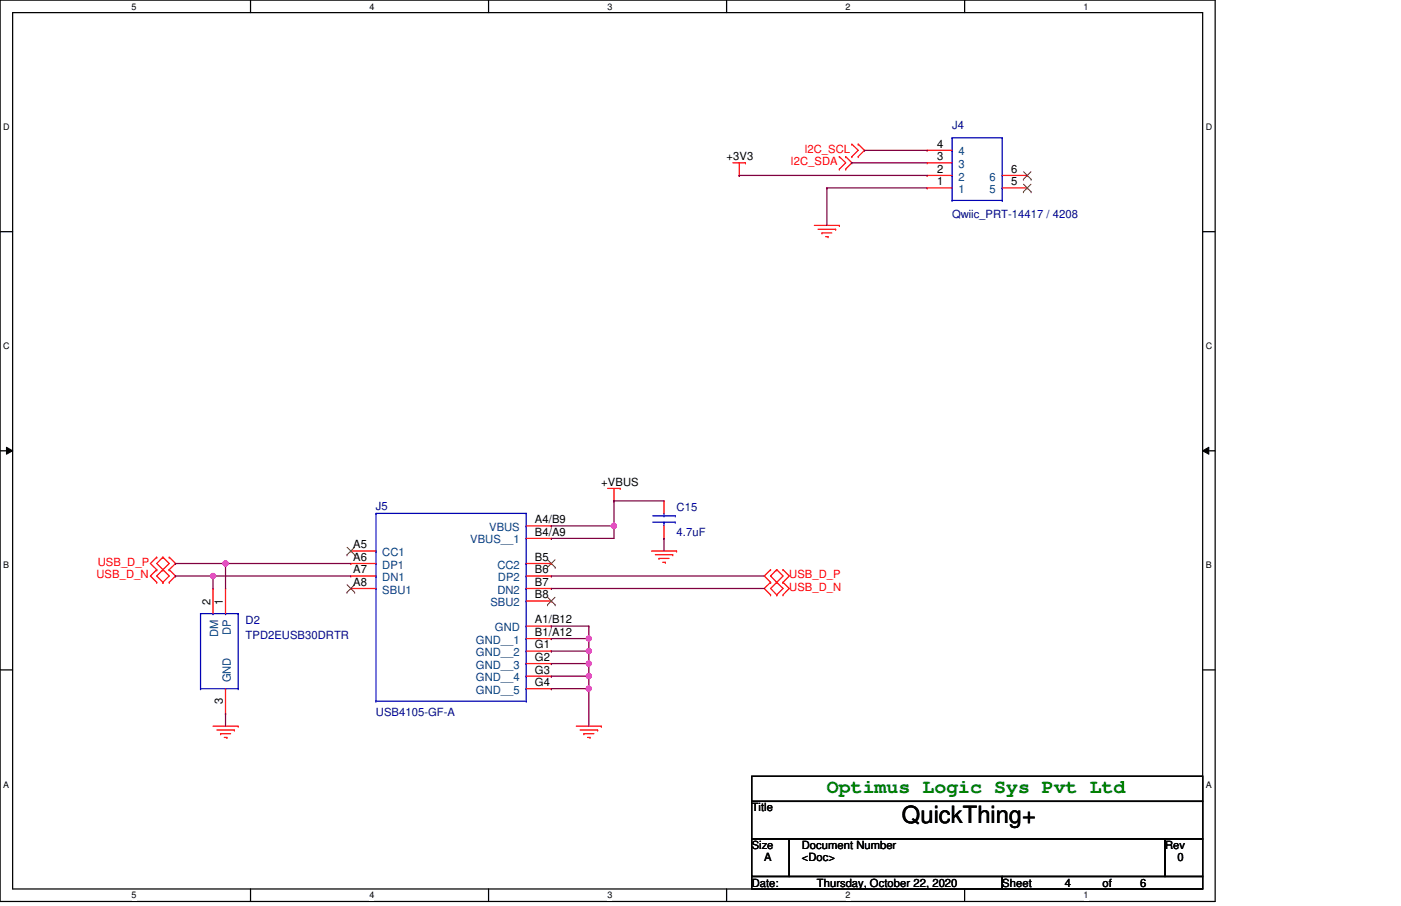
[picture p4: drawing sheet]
<svg xmlns="http://www.w3.org/2000/svg" width="432mm" height="279mm" viewBox="0 0 432 279" stroke-linecap="round" stroke-linejoin="round" font-family="sans-serif">
<path d="M0 0h374.5v278h-374.5zM3.9 3.9h366.8v270.3h-366.8z" fill="none" stroke="#000" stroke-width=".38"/>
<g fill="#fff">
<path d="M40.6 .5h1.5v3.1h-1.5z"/>
<path d="M40.6 274.6h1.5v3.1h-1.5z"/>
</g>
<path d="M77.2 0v3.9M77.2 274.2v3.8" fill="none" stroke="#000" stroke-width=".38"/>
<g fill="#fff">
<path d="M113.9 .5h1.5v3.1h-1.5z"/>
<path d="M113.9 274.6h1.5v3.1h-1.5z"/>
</g>
<path d="M150.6 0v3.9M150.6 274.2v3.8" fill="none" stroke="#000" stroke-width=".38"/>
<g fill="#fff">
<path d="M187.2 .5h1.6v3.1h-1.6z"/>
<path d="M187.2 274.6h1.6v3.1h-1.6z"/>
</g>
<path d="M223.9 0v3.9M223.9 274.2v3.8" fill="none" stroke="#000" stroke-width=".38"/>
<g fill="#fff">
<path d="M260.6 .5h1.5v3.1h-1.5z"/>
<path d="M260.6 274.6h1.5v3.1h-1.5z"/>
</g>
<path d="M297.3 0v3.9M297.3 274.2v3.8" fill="none" stroke="#000" stroke-width=".38"/>
<g fill="#fff">
<path d="M334 .5h1.5v3.1h-1.5z"/>
<path d="M334 274.6h1.5v3.1h-1.5z"/>
<path d="M1 37.7h2v3.1h-2z"/>
<path d="M371.6 37.7h2v3.1h-2z"/>
<path d="M1 105.2h2v3.1h-2z"/>
<path d="M371.6 105.2h2v3.1h-2z"/>
</g>
<path d="M0 71.5h3.9M370.7 71.5h3.8" fill="none" stroke="#000" stroke-width=".38"/>
<g fill="#fff">
<path d="M1 172.8h1.8v3.1h-1.8z"/>
<path d="M371.6 172.8h1.9v3.1h-1.9z"/>
</g>
<path d="M0 139h3.9M370.7 139h3.8" fill="none" stroke="#000" stroke-width=".38"/>
<path d="M2 137.9l1.9 1.1-1.9 1.1zM370.7 139l1.9-1.1v2.2z" fill="#000"/>
<path d="M2 137.9l1.9 1.1-1.9 1.1zM370.7 139l1.9-1.1v2.2z" fill="none" stroke="#000" stroke-width=".31"/>
<g fill="#fff">
<path d="M1 240.4h1.8v3.1h-1.8z"/>
<path d="M371.6 240.4h1.9v3.1h-1.9z"/>
</g>
<path d="M0 206.6h3.9M370.7 206.6h3.8" fill="none" stroke="#000" stroke-width=".38"/>
<path d="M227.8 50.2v3.9" fill="none" stroke="#f00" stroke-width=".38"/>
<circle cx="227.8" cy="54.1" r=".19" fill="#f00"/>
<path d="M225.9 50.2h3.8" fill="none" stroke="#f00" stroke-width=".38"/>
<circle cx="229.7" cy="50.2" r=".19" fill="#f00"/>
<path d="M251 69.5h7.7" fill="none" stroke="#f00" stroke-width=".38"/>
<circle cx="258.7" cy="69.5" r=".19" fill="#f00"/>
<path d="M252.1 70.7h5.5" fill="none" stroke="#f00" stroke-width=".38"/>
<circle cx="257.6" cy="70.7" r=".19" fill="#f00"/>
<path d="M253.3 71.8h3.1" fill="none" stroke="#f00" stroke-width=".38"/>
<circle cx="253.3" cy="71.8" r=".19" fill="#f00"/>
<path d="M254.5 73h.7" fill="none" stroke="#f00" stroke-width=".38"/>
<circle cx="255.2" cy="73" r=".19" fill="#f00"/>
<path d="M177.6 223.9h7.7" fill="none" stroke="#f00" stroke-width=".38"/>
<circle cx="185.3" cy="223.9" r=".19" fill="#f00"/>
<path d="M178.8 225.1h5.4" fill="none" stroke="#f00" stroke-width=".38"/>
<circle cx="184.2" cy="225.1" r=".19" fill="#f00"/>
<path d="M180 226.3h3" fill="none" stroke="#f00" stroke-width=".38"/>
<circle cx="180" cy="226.3" r=".19" fill="#f00"/>
<path d="M181.1 227.4h.8" fill="none" stroke="#f00" stroke-width=".38"/>
<circle cx="181.9" cy="227.4" r=".19" fill="#f00"/>
<path d="M189.2 150.6v3.9" fill="none" stroke="#f00" stroke-width=".38"/>
<circle cx="189.2" cy="154.5" r=".19" fill="#f00"/>
<path d="M187.3 150.6h3.8" fill="none" stroke="#f00" stroke-width=".38"/>
<circle cx="191.1" cy="150.6" r=".19" fill="#f00"/>
<path d="M200.8 169.9h7.7" fill="none" stroke="#f00" stroke-width=".38"/>
<circle cx="208.5" cy="169.9" r=".19" fill="#f00"/>
<path d="M202 171.1h5.3" fill="none" stroke="#f00" stroke-width=".38"/>
<circle cx="207.3" cy="171.1" r=".19" fill="#f00"/>
<path d="M203.1 172.2h3.1" fill="none" stroke="#f00" stroke-width=".38"/>
<circle cx="203.1" cy="172.2" r=".19" fill="#f00"/>
<path d="M204.3 173.4h.8" fill="none" stroke="#f00" stroke-width=".38"/>
<circle cx="205.1" cy="173.4" r=".19" fill="#f00"/>
<path d="M65.7 223.9h7.7" fill="none" stroke="#f00" stroke-width=".38"/>
<circle cx="73.4" cy="223.9" r=".19" fill="#f00"/>
<path d="M66.8 225.1h5.4" fill="none" stroke="#f00" stroke-width=".38"/>
<circle cx="72.2" cy="225.1" r=".19" fill="#f00"/>
<path d="M68 226.3h3.1" fill="none" stroke="#f00" stroke-width=".38"/>
<circle cx="68" cy="226.3" r=".19" fill="#f00"/>
<path d="M69.1 227.4h.8" fill="none" stroke="#f00" stroke-width=".38"/>
<circle cx="69.9" cy="227.4" r=".19" fill="#f00"/>
<path d="M264.5 44.4l1.9 2" fill="none" stroke="#f00" stroke-width=".38"/>
<circle cx="264.5" cy="44.4" r=".19" fill="#f00"/>
<path d="M266.4 46.4l-1.9 1.9" fill="none" stroke="#f00" stroke-width=".38"/>
<circle cx="264.5" cy="48.3" r=".19" fill="#f00"/>
<path d="M264.5 46.4l-1.9 1.9" fill="none" stroke="#f00" stroke-width=".38"/>
<circle cx="262.6" cy="48.3" r=".19" fill="#f00"/>
<path d="M262.6 44.4l1.9 2" fill="none" stroke="#f00" stroke-width=".38"/>
<circle cx="262.6" cy="44.4" r=".19" fill="#f00"/>
<path d="M260.6 48.3l2 1.9" fill="none" stroke="#f00" stroke-width=".38"/>
<circle cx="260.6" cy="48.3" r=".19" fill="#f00"/>
<path d="M262.6 50.2l-2 2" fill="none" stroke="#f00" stroke-width=".38"/>
<circle cx="260.6" cy="52.2" r=".19" fill="#f00"/>
<path d="M260.6 50.2l-1.9 2" fill="none" stroke="#f00" stroke-width=".38"/>
<circle cx="258.7" cy="52.2" r=".19" fill="#f00"/>
<path d="M258.7 48.3l1.9 1.9" fill="none" stroke="#f00" stroke-width=".38"/>
<circle cx="258.7" cy="48.3" r=".19" fill="#f00"/>
<path d="M235.5 181.5l2 1.9" fill="none" stroke="#f00" stroke-width=".38"/>
<circle cx="237.5" cy="183.4" r=".19" fill="#f00"/>
<path d="M237.5 179.6l-2 1.9" fill="none" stroke="#f00" stroke-width=".38"/>
<circle cx="237.5" cy="179.6" r=".19" fill="#f00"/>
<path d="M239.4 179.6l-1.9 1.9" fill="none" stroke="#f00" stroke-width=".38"/>
<circle cx="239.4" cy="179.6" r=".19" fill="#f00"/>
<path d="M237.5 181.5l1.9 1.9" fill="none" stroke="#f00" stroke-width=".38"/>
<circle cx="239.4" cy="183.4" r=".19" fill="#f00"/>
<path d="M243.2 181.5l-1.9 1.9" fill="none" stroke="#f00" stroke-width=".38"/>
<circle cx="241.3" cy="183.4" r=".19" fill="#f00"/>
<path d="M241.3 179.6l1.9 1.9" fill="none" stroke="#f00" stroke-width=".38"/>
<circle cx="241.3" cy="179.6" r=".19" fill="#f00"/>
<path d="M239.4 179.6l1.9 1.9" fill="none" stroke="#f00" stroke-width=".38"/>
<circle cx="239.4" cy="179.6" r=".19" fill="#f00"/>
<path d="M241.3 181.5l-1.9 1.9" fill="none" stroke="#f00" stroke-width=".38"/>
<circle cx="239.4" cy="183.4" r=".19" fill="#f00"/>
<path d="M235.5 177.6l2 2" fill="none" stroke="#f00" stroke-width=".38"/>
<circle cx="237.5" cy="179.6" r=".19" fill="#f00"/>
<path d="M237.5 175.7l-2 1.9" fill="none" stroke="#f00" stroke-width=".38"/>
<circle cx="237.5" cy="175.7" r=".19" fill="#f00"/>
<path d="M239.4 175.7l-1.9 1.9" fill="none" stroke="#f00" stroke-width=".38"/>
<circle cx="239.4" cy="175.7" r=".19" fill="#f00"/>
<path d="M237.5 177.6l1.9 2" fill="none" stroke="#f00" stroke-width=".38"/>
<circle cx="239.4" cy="179.6" r=".19" fill="#f00"/>
<path d="M243.2 177.6l-1.9 2" fill="none" stroke="#f00" stroke-width=".38"/>
<circle cx="241.3" cy="179.6" r=".19" fill="#f00"/>
<path d="M241.3 175.7l1.9 1.9" fill="none" stroke="#f00" stroke-width=".38"/>
<circle cx="241.3" cy="175.7" r=".19" fill="#f00"/>
<path d="M239.4 175.7l1.9 1.9" fill="none" stroke="#f00" stroke-width=".38"/>
<circle cx="239.4" cy="175.7" r=".19" fill="#f00"/>
<path d="M241.3 177.6l-1.9 2" fill="none" stroke="#f00" stroke-width=".38"/>
<circle cx="239.4" cy="179.6" r=".19" fill="#f00"/>
<path d="M52.2 175.7l1.9 1.9" fill="none" stroke="#f00" stroke-width=".38"/>
<circle cx="52.2" cy="175.7" r=".19" fill="#f00"/>
<path d="M54.1 177.6l-1.9 2" fill="none" stroke="#f00" stroke-width=".38"/>
<circle cx="52.2" cy="179.6" r=".19" fill="#f00"/>
<path d="M52.2 177.6l-2 2" fill="none" stroke="#f00" stroke-width=".38"/>
<circle cx="50.2" cy="179.6" r=".19" fill="#f00"/>
<path d="M50.2 175.7l2 1.9" fill="none" stroke="#f00" stroke-width=".38"/>
<circle cx="50.2" cy="175.7" r=".19" fill="#f00"/>
<path d="M48.3 175.7l-1.9 1.9" fill="none" stroke="#f00" stroke-width=".38"/>
<circle cx="48.3" cy="175.7" r=".19" fill="#f00"/>
<path d="M46.4 177.6l1.9 2" fill="none" stroke="#f00" stroke-width=".38"/>
<circle cx="48.3" cy="179.6" r=".19" fill="#f00"/>
<path d="M48.3 177.6l1.9 2" fill="none" stroke="#f00" stroke-width=".38"/>
<circle cx="50.2" cy="179.6" r=".19" fill="#f00"/>
<path d="M50.2 175.7l-1.9 1.9" fill="none" stroke="#f00" stroke-width=".38"/>
<circle cx="50.2" cy="175.7" r=".19" fill="#f00"/>
<path d="M52.2 171.8l1.9 2" fill="none" stroke="#f00" stroke-width=".38"/>
<circle cx="52.2" cy="171.8" r=".19" fill="#f00"/>
<path d="M54.1 173.8l-1.9 1.9" fill="none" stroke="#f00" stroke-width=".38"/>
<circle cx="52.2" cy="175.7" r=".19" fill="#f00"/>
<path d="M52.2 173.8l-2 1.9" fill="none" stroke="#f00" stroke-width=".38"/>
<circle cx="50.2" cy="175.7" r=".19" fill="#f00"/>
<path d="M50.2 171.8l2 2" fill="none" stroke="#f00" stroke-width=".38"/>
<circle cx="50.2" cy="171.8" r=".19" fill="#f00"/>
<path d="M48.3 171.8l-1.9 2" fill="none" stroke="#f00" stroke-width=".38"/>
<circle cx="48.3" cy="171.8" r=".19" fill="#f00"/>
<path d="M46.4 173.8l1.9 1.9" fill="none" stroke="#f00" stroke-width=".38"/>
<circle cx="48.3" cy="175.7" r=".19" fill="#f00"/>
<path d="M48.3 173.8l1.9 1.9" fill="none" stroke="#f00" stroke-width=".38"/>
<circle cx="50.2" cy="175.7" r=".19" fill="#f00"/>
<path d="M50.2 171.8l-1.9 2" fill="none" stroke="#f00" stroke-width=".38"/>
<circle cx="50.2" cy="171.8" r=".19" fill="#f00"/>
<path d="M231.7 239.4h139v7.7h-139zM231.7 247.1h139v11.6h-139zM231.7 258.7h11.5v11.6h-11.5zM243.2 258.7h115.9v11.6h-115.9zM359.1 258.7h11.6v11.6h-11.6zM231.7 270.3h77.2v3.9h-77.2zM308.9 270.3h61.8v3.9h-61.8z" fill="none" stroke="#000" stroke-width=".38"/>
<path d="M204.6 158.3v.8" fill="none" stroke="#00f" stroke-width=".38"/>
<circle cx="204.6" cy="159.1" r=".19" fill="#00f"/>
<path d="M201.2 161h6.9" fill="none" stroke="#00f" stroke-width=".38"/>
<circle cx="208.1" cy="161" r=".19" fill="#00f"/>
<path d="M201.2 159.1h6.9" fill="none" stroke="#00f" stroke-width=".38"/>
<circle cx="208.1" cy="159.1" r=".19" fill="#00f"/>
<path d="M204.6 161v1.2" fill="none" stroke="#00f" stroke-width=".38"/>
<circle cx="204.6" cy="161" r=".19" fill="#00f"/>
<path d="M204.6 154.5v3.8" fill="none" stroke="#f00" stroke-width=".38"/>
<circle cx="204.6" cy="154.5" r=".19" fill="#f00"/>
<path d="M204.6 162.2v3.8" fill="none" stroke="#f00" stroke-width=".38"/>
<circle cx="204.6" cy="166" r=".19" fill="#f00"/>
<path d="M115.9 158.3h46.3" fill="none" stroke="#00f" stroke-width=".38"/>
<circle cx="162.2" cy="158.3" r=".19" fill="#00f"/>
<path d="M162.2 158.3v57.9" fill="none" stroke="#00f" stroke-width=".38"/>
<circle cx="162.2" cy="216.2" r=".19" fill="#00f"/>
<path d="M115.9 216.2h46.3" fill="none" stroke="#00f" stroke-width=".38"/>
<circle cx="115.9" cy="216.2" r=".19" fill="#00f"/>
<path d="M115.9 158.3v57.9" fill="none" stroke="#00f" stroke-width=".38"/>
<g fill="#00f">
<circle cx="115.9" cy="158.3" r=".19"/>
<circle cx="115.9" cy="169.9" r=".19"/>
<circle cx="115.9" cy="173.8" r=".19"/>
<circle cx="115.9" cy="177.6" r=".19"/>
<circle cx="115.9" cy="181.5" r=".19"/>
<circle cx="162.2" cy="162.2" r=".19"/>
<circle cx="162.2" cy="173.8" r=".19"/>
<circle cx="162.2" cy="177.6" r=".19"/>
<circle cx="162.2" cy="181.5" r=".19"/>
<circle cx="162.2" cy="185.3" r=".19"/>
<circle cx="162.2" cy="193.1" r=".19"/>
<circle cx="162.2" cy="166" r=".19"/>
<circle cx="162.2" cy="196.9" r=".19"/>
<circle cx="162.2" cy="200.8" r=".19"/>
<circle cx="162.2" cy="204.6" r=".19"/>
<circle cx="162.2" cy="208.5" r=".19"/>
<circle cx="162.2" cy="212.4" r=".19"/>
</g>
<path d="M108.1 169.9h7.8" fill="none" stroke="#f00" stroke-width=".38"/>
<circle cx="108.1" cy="169.9" r=".19" fill="#f00"/>
<path d="M106.9 171.1h.1M107 168.8l2.3 2.3M109.3 168.8l-2.4 2.3M109.3 171.1h.1" fill="none" stroke="#804000" stroke-width=".31"/>
<path d="M108.1 173.8h7.8" fill="none" stroke="#f00" stroke-width=".38"/>
<circle cx="108.1" cy="173.8" r=".19" fill="#f00"/>
<path d="M108.1 177.6h7.8" fill="none" stroke="#f00" stroke-width=".38"/>
<circle cx="108.1" cy="177.6" r=".19" fill="#f00"/>
<path d="M108.1 181.5h7.8" fill="none" stroke="#f00" stroke-width=".38"/>
<circle cx="108.1" cy="181.5" r=".19" fill="#f00"/>
<path d="M106.9 182.7h.1M107 180.3l2.3 2.4M109.3 180.3l-2.4 2.4M109.3 182.7h.1" fill="none" stroke="#804000" stroke-width=".31"/>
<path d="M162.2 162.2h7.7" fill="none" stroke="#f00" stroke-width=".38"/>
<circle cx="169.9" cy="162.2" r=".19" fill="#f00"/>
<path d="M162.2 173.8h7.7" fill="none" stroke="#f00" stroke-width=".38"/>
<circle cx="169.9" cy="173.8" r=".19" fill="#f00"/>
<path d="M168.7 175h.1M168.8 172.6l2.3 2.4M171.1 172.6l-2.4 2.4M171.1 175h.1" fill="none" stroke="#804000" stroke-width=".31"/>
<path d="M162.2 177.6h7.7" fill="none" stroke="#f00" stroke-width=".38"/>
<circle cx="169.9" cy="177.6" r=".19" fill="#f00"/>
<path d="M162.2 181.5h7.7" fill="none" stroke="#f00" stroke-width=".38"/>
<circle cx="169.9" cy="181.5" r=".19" fill="#f00"/>
<path d="M162.2 185.3h7.7" fill="none" stroke="#f00" stroke-width=".38"/>
<circle cx="169.9" cy="185.3" r=".19" fill="#f00"/>
<path d="M168.7 186.5h.1M168.8 184.2l2.3 2.3M171.1 184.2l-2.4 2.3M171.1 186.5h.1" fill="none" stroke="#804000" stroke-width=".31"/>
<path d="M162.2 193.1h7.7" fill="none" stroke="#f00" stroke-width=".38"/>
<circle cx="169.9" cy="193.1" r=".19" fill="#f00"/>
<path d="M162.2 166h7.7" fill="none" stroke="#f00" stroke-width=".38"/>
<circle cx="169.9" cy="166" r=".19" fill="#f00"/>
<path d="M162.2 196.9h7.7" fill="none" stroke="#f00" stroke-width=".38"/>
<circle cx="169.9" cy="196.9" r=".19" fill="#f00"/>
<path d="M162.2 200.8h7.7" fill="none" stroke="#f00" stroke-width=".38"/>
<circle cx="169.9" cy="200.8" r=".19" fill="#f00"/>
<path d="M162.2 204.6h7.7" fill="none" stroke="#f00" stroke-width=".38"/>
<circle cx="169.9" cy="204.6" r=".19" fill="#f00"/>
<path d="M162.2 208.5h7.7" fill="none" stroke="#f00" stroke-width=".38"/>
<circle cx="169.9" cy="208.5" r=".19" fill="#f00"/>
<path d="M162.2 212.4h7.7" fill="none" stroke="#f00" stroke-width=".38"/>
<circle cx="169.9" cy="212.4" r=".19" fill="#f00"/>
<path d="M73.4 189.2v23.2" fill="none" stroke="#00f" stroke-width=".38"/>
<circle cx="73.4" cy="212.4" r=".19" fill="#00f"/>
<path d="M61.8 212.4h11.6" fill="none" stroke="#00f" stroke-width=".38"/>
<circle cx="61.8" cy="212.4" r=".19" fill="#00f"/>
<path d="M61.8 189.2v23.2" fill="none" stroke="#00f" stroke-width=".38"/>
<circle cx="61.8" cy="189.2" r=".19" fill="#00f"/>
<path d="M61.8 189.2h11.6" fill="none" stroke="#00f" stroke-width=".38"/>
<g fill="#00f">
<circle cx="73.4" cy="189.2" r=".19"/>
<circle cx="69.5" cy="189.2" r=".19"/>
<circle cx="65.7" cy="189.2" r=".19"/>
<circle cx="69.5" cy="212.4" r=".19"/>
</g>
<path d="M69.5 181.5v7.7" fill="none" stroke="#f00" stroke-width=".38"/>
<circle cx="69.5" cy="181.5" r=".19" fill="#f00"/>
<path d="M65.7 181.5v7.7" fill="none" stroke="#f00" stroke-width=".38"/>
<circle cx="65.7" cy="181.5" r=".19" fill="#f00"/>
<path d="M69.5 212.4v7.7" fill="none" stroke="#f00" stroke-width=".38"/>
<circle cx="69.5" cy="220.1" r=".19" fill="#f00"/>
<path d="M293.5 61.8h15.4" fill="none" stroke="#00f" stroke-width=".38"/>
<circle cx="293.5" cy="61.8" r=".19" fill="#00f"/>
<path d="M293.5 42.5v19.3" fill="none" stroke="#00f" stroke-width=".38"/>
<circle cx="293.5" cy="42.5" r=".19" fill="#00f"/>
<path d="M293.5 42.5h15.4" fill="none" stroke="#00f" stroke-width=".38"/>
<circle cx="308.9" cy="42.5" r=".19" fill="#00f"/>
<path d="M308.9 42.5v19.3" fill="none" stroke="#00f" stroke-width=".38"/>
<g fill="#00f">
<circle cx="308.9" cy="61.8" r=".19"/>
<circle cx="293.5" cy="58" r=".19"/>
<circle cx="293.5" cy="54.1" r=".19"/>
<circle cx="293.5" cy="50.2" r=".19"/>
<circle cx="293.5" cy="46.4" r=".19"/>
<circle cx="308.9" cy="58" r=".19"/>
<circle cx="308.9" cy="54.1" r=".19"/>
</g>
<path d="M285.7 58h7.8" fill="none" stroke="#f00" stroke-width=".38"/>
<circle cx="285.7" cy="58" r=".19" fill="#f00"/>
<path d="M285.7 54.1h7.8" fill="none" stroke="#f00" stroke-width=".38"/>
<circle cx="285.7" cy="54.1" r=".19" fill="#f00"/>
<path d="M285.7 50.2h7.8" fill="none" stroke="#f00" stroke-width=".38"/>
<circle cx="285.7" cy="50.2" r=".19" fill="#f00"/>
<path d="M285.7 46.4h7.8" fill="none" stroke="#f00" stroke-width=".38"/>
<circle cx="285.7" cy="46.4" r=".19" fill="#f00"/>
<path d="M308.9 58h7.7" fill="none" stroke="#f00" stroke-width=".38"/>
<circle cx="316.6" cy="58" r=".19" fill="#f00"/>
<path d="M315.4 59.1h.1M315.5 56.8l2.3 2.3M317.8 56.8l-2.4 2.3M317.8 59.1h.1" fill="none" stroke="#804000" stroke-width=".31"/>
<path d="M308.9 54.1h7.7" fill="none" stroke="#f00" stroke-width=".38"/>
<circle cx="316.6" cy="54.1" r=".19" fill="#f00"/>
<path d="M315.4 55.3h.1M315.5 53l2.3 2.3M317.8 53l-2.4 2.3M317.8 55.3h.1" fill="none" stroke="#804000" stroke-width=".31"/>
<path d="M266.4 46.4h19.3" fill="none" stroke="#800040" stroke-width=".38"/>
<circle cx="266.4" cy="46.4" r=".19" fill="#800040"/>
<path d="M262.6 50.2h23.1" fill="none" stroke="#800040" stroke-width=".38"/>
<circle cx="262.6" cy="50.2" r=".19" fill="#800040"/>
<path d="M227.8 54.1h57.9" fill="none" stroke="#800040" stroke-width=".38"/>
<circle cx="227.8" cy="54.1" r=".19" fill="#800040"/>
<path d="M254.8 58h30.9" fill="none" stroke="#800040" stroke-width=".38"/>
<circle cx="254.8" cy="58" r=".19" fill="#800040"/>
<path d="M254.8 58v11.5" fill="none" stroke="#800040" stroke-width=".38"/>
<circle cx="254.8" cy="58" r=".19" fill="#800040"/>
<path d="M169.9 162.2h19.3" fill="none" stroke="#800040" stroke-width=".38"/>
<circle cx="169.9" cy="162.2" r=".19" fill="#800040"/>
<path d="M189.2 154.5v7.7" fill="none" stroke="#800040" stroke-width=".38"/>
<circle cx="189.2" cy="154.5" r=".19" fill="#800040"/>
<circle cx="189.2" cy="162.2" r=".75" fill="#f0f"/>
<circle cx="189.2" cy="162.2" r=".75" fill="none" stroke="#f0f" stroke-width=".38"/>
<path d="M169.9 166h19.3" fill="none" stroke="#800040" stroke-width=".38"/>
<circle cx="169.9" cy="166" r=".19" fill="#800040"/>
<path d="M189.2 162.2v3.8" fill="none" stroke="#800040" stroke-width=".38"/>
<circle cx="189.2" cy="162.2" r=".19" fill="#800040"/>
<path d="M169.9 177.6h65.6" fill="none" stroke="#800040" stroke-width=".38"/>
<circle cx="169.9" cy="177.6" r=".19" fill="#800040"/>
<path d="M169.9 181.5h65.6" fill="none" stroke="#800040" stroke-width=".38"/>
<circle cx="169.9" cy="181.5" r=".19" fill="#800040"/>
<path d="M54.1 173.8h15.4" fill="none" stroke="#800040" stroke-width=".38"/>
<circle cx="54.1" cy="173.8" r=".19" fill="#800040"/>
<path d="M54.1 177.6h11.6" fill="none" stroke="#800040" stroke-width=".38"/>
<circle cx="54.1" cy="177.6" r=".19" fill="#800040"/>
<path d="M204.6 166v3.9" fill="none" stroke="#800040" stroke-width=".38"/>
<circle cx="204.6" cy="166" r=".19" fill="#800040"/>
<path d="M189.2 154.5h15.4" fill="none" stroke="#800040" stroke-width=".38"/>
<circle cx="189.2" cy="154.5" r=".19" fill="#800040"/>
<path d="M65.7 177.6v3.9" fill="none" stroke="#800040" stroke-width=".38"/>
<circle cx="65.7" cy="177.6" r=".19" fill="#800040"/>
<path d="M65.7 177.6h42.4" fill="none" stroke="#800040" stroke-width=".38"/>
<circle cx="65.7" cy="177.6" r=".19" fill="#800040"/>
<circle cx="65.6" cy="177.6" r=".75" fill="#f0f"/>
<circle cx="65.6" cy="177.6" r=".75" fill="none" stroke="#f0f" stroke-width=".38"/>
<path d="M69.5 173.8v7.7" fill="none" stroke="#800040" stroke-width=".38"/>
<circle cx="69.5" cy="173.8" r=".19" fill="#800040"/>
<path d="M69.5 173.8h38.6" fill="none" stroke="#800040" stroke-width=".38"/>
<circle cx="69.5" cy="173.8" r=".19" fill="#800040"/>
<circle cx="69.5" cy="173.8" r=".75" fill="#f0f"/>
<circle cx="69.5" cy="173.8" r=".75" fill="none" stroke="#f0f" stroke-width=".38"/>
<path d="M69.5 220.1v3.8" fill="none" stroke="#800040" stroke-width=".38"/>
<circle cx="69.5" cy="220.1" r=".19" fill="#800040"/>
<path d="M169.9 193.1h11.6" fill="none" stroke="#800040" stroke-width=".38"/>
<circle cx="169.9" cy="193.1" r=".19" fill="#800040"/>
<path d="M181.5 193.1v3.8" fill="none" stroke="#800040" stroke-width=".38"/>
<circle cx="181.5" cy="193.1" r=".19" fill="#800040"/>
<path d="M169.9 196.9h11.6" fill="none" stroke="#800040" stroke-width=".38"/>
<circle cx="169.9" cy="196.9" r=".19" fill="#800040"/>
<path d="M181.5 196.9v3.9" fill="none" stroke="#800040" stroke-width=".38"/>
<circle cx="181.5" cy="196.9" r=".19" fill="#800040"/>
<circle cx="181.5" cy="200.8" r=".75" fill="#f0f"/>
<circle cx="181.5" cy="200.8" r=".75" fill="none" stroke="#f0f" stroke-width=".38"/>
<circle cx="181.5" cy="196.9" r=".75" fill="#f0f"/>
<circle cx="181.5" cy="196.9" r=".75" fill="none" stroke="#f0f" stroke-width=".38"/>
<path d="M169.9 200.8h11.6" fill="none" stroke="#800040" stroke-width=".38"/>
<circle cx="169.9" cy="200.8" r=".19" fill="#800040"/>
<path d="M181.5 200.8v3.8" fill="none" stroke="#800040" stroke-width=".38"/>
<circle cx="181.5" cy="200.8" r=".19" fill="#800040"/>
<path d="M169.9 204.6h11.6" fill="none" stroke="#800040" stroke-width=".38"/>
<circle cx="169.9" cy="204.6" r=".19" fill="#800040"/>
<circle cx="181.5" cy="204.6" r=".75" fill="#f0f"/>
<circle cx="181.5" cy="204.6" r=".75" fill="none" stroke="#f0f" stroke-width=".38"/>
<path d="M181.5 204.6v3.9" fill="none" stroke="#800040" stroke-width=".38"/>
<circle cx="181.5" cy="204.6" r=".19" fill="#800040"/>
<path d="M169.9 208.5h11.6" fill="none" stroke="#800040" stroke-width=".38"/>
<circle cx="169.9" cy="208.5" r=".19" fill="#800040"/>
<path d="M181.5 208.5v3.9" fill="none" stroke="#800040" stroke-width=".38"/>
<circle cx="181.5" cy="208.5" r=".19" fill="#800040"/>
<circle cx="181.5" cy="212.4" r=".75" fill="#f0f"/>
<circle cx="181.5" cy="212.4" r=".75" fill="none" stroke="#f0f" stroke-width=".38"/>
<circle cx="181.5" cy="208.5" r=".75" fill="#f0f"/>
<circle cx="181.5" cy="208.5" r=".75" fill="none" stroke="#f0f" stroke-width=".38"/>
<path d="M169.9 212.4h11.6" fill="none" stroke="#800040" stroke-width=".38"/>
<circle cx="169.9" cy="212.4" r=".19" fill="#800040"/>
<path d="M181.5 212.4v11.5" fill="none" stroke="#800040" stroke-width=".38"/>
<circle cx="181.5" cy="212.4" r=".19" fill="#800040"/>
<circle cx="189.2" cy="162.2" r=".75" fill="#f0f"/>
<circle cx="189.2" cy="162.2" r=".75" fill="none" stroke="#f0f" stroke-width=".38"/>
<circle cx="65.6" cy="177.6" r=".75" fill="#f0f"/>
<circle cx="65.6" cy="177.6" r=".75" fill="none" stroke="#f0f" stroke-width=".38"/>
<circle cx="69.5" cy="173.8" r=".75" fill="#f0f"/>
<circle cx="69.5" cy="173.8" r=".75" fill="none" stroke="#f0f" stroke-width=".38"/>
<circle cx="181.5" cy="200.8" r=".75" fill="#f0f"/>
<circle cx="181.5" cy="200.8" r=".75" fill="none" stroke="#f0f" stroke-width=".38"/>
<circle cx="181.5" cy="196.9" r=".75" fill="#f0f"/>
<circle cx="181.5" cy="196.9" r=".75" fill="none" stroke="#f0f" stroke-width=".38"/>
<circle cx="181.5" cy="204.6" r=".75" fill="#f0f"/>
<circle cx="181.5" cy="204.6" r=".75" fill="none" stroke="#f0f" stroke-width=".38"/>
<circle cx="181.5" cy="212.4" r=".75" fill="#f0f"/>
<circle cx="181.5" cy="212.4" r=".75" fill="none" stroke="#f0f" stroke-width=".38"/>
<circle cx="181.5" cy="208.5" r=".75" fill="#f0f"/>
<circle cx="181.5" cy="208.5" r=".75" fill="none" stroke="#f0f" stroke-width=".38"/>
<text font-size="7.3" x="278" y="253.7">QuickThing+</text>
<text font-size="6.1" fill="#008000" x="254.8" y="244.6">Optimus Logic Sys Pvt Ltd</text>
<g font-size="3.5" fill="#000080">
<text x="293.5" y="39.8">J4</text>
<text x="293.5" y="67.2">Qwiic_PRT-14417 / 4208</text>
<text x="115.9" y="157.2">J5</text>
<text x="208.5" y="157.6">C15</text>
<text x="208.5" y="165.3">4.7uF</text>
<text x="75.7" y="192.3">D2</text>
<text x="75.7" y="196.9">TPD2EUSB30DRTR</text>
<text x="115.9" y="220.9">USB4105-GF-A</text>
</g>
<g font-size="3.5" fill="#f00">
<text x="247.9" y="47.1">I2C_SCL</text>
<text x="243.7" y="51">I2C_SDA</text>
<text x="29.8" y="178.4">USB_D_N</text>
<text x="30.1" y="174.5">USB_D_P</text>
<text x="243.2" y="178.4">USB_D_P</text>
<text x="243.2" y="182.2">USB_D_N</text>
</g>
<g font-size="3.5">
<text x="288.8" y="45.6">4</text>
<text x="223.9" y="49.4">+3V3</text>
<text x="288.8" y="53.3">2</text>
<text x="288.8" y="49.4">3</text>
<text x="311.6" y="53.3">6</text>
<text x="288.8" y="57.1">1</text>
<text x="311.6" y="57.1">5</text>
<text x="185.3" y="149.8">+VBUS</text>
<text x="164.9" y="161.4">A4/B9</text>
<text x="164.9" y="165.2">B4/A9</text>
<text x="108.9" y="169.1">A5</text>
<text x="108.9" y="173">A6</text>
<text x="164.9" y="173">B5</text>
<text x="108.9" y="176.8">A7</text>
<text x="164.9" y="176.8">B6</text>
<text x="108.9" y="180.7">A8</text>
<text x="164.9" y="180.7">B7</text>
<text x="164.9" y="184.5">B8</text>
<text x="64.9" y="186.5" transform="rotate(-90 64.9 186.5)">2</text>
<text x="68.7" y="186.5" transform="rotate(-90 68.7 186.5)">1</text>
<text x="164.9" y="192.3">A1/B12</text>
<text x="164.9" y="196.1">B1/A12</text>
<text x="164.9" y="200">G1</text>
<text x="164.9" y="203.8">G2</text>
<text x="164.9" y="207.7">G3</text>
<text x="164.9" y="211.6">G4</text>
<text x="68.7" y="217" transform="rotate(-90 68.7 217)">3</text>
<text x="231.7" y="250.2">Title</text>
<text x="231.7" y="261.8">Size</text>
<text x="247.1" y="261.8">Document Number</text>
<text x="359.1" y="261.8">Rev</text>
<text x="235.5" y="265.6">A</text>
<text x="247.1" y="265.6">&lt;Doc&gt;</text>
<text x="363" y="265.6">0</text>
<text x="231.7" y="273.4">Date:</text>
<text x="251.8" y="273.4">Thursday, October 22, 2020</text>
<text x="308.9" y="273.4">Sheet</text>
<text x="328.2" y="273.4">4</text>
<text x="339.8" y="273.4">of</text>
<text x="351.4" y="273.4">6</text>
</g>
<g font-size="3.5" fill="#004080">
<text x="295.4" y="47.9">4</text>
<text x="295.4" y="51.8">3</text>
<text x="295.4" y="59.5">1</text>
<text x="295.4" y="55.7">2</text>
<text x="305" y="59.5">5</text>
<text x="305" y="55.7">6</text>
<text x="144.9" y="167.6">VBUS__1</text>
<text x="150.7" y="163.7">VBUS</text>
<text x="117.8" y="171.5">CC1</text>
<text x="117.8" y="175.3">DP1</text>
<text x="117.8" y="179.2">DN1</text>
<text x="153.3" y="175.3">CC2</text>
<text x="153.5" y="179.2">DP2</text>
<text x="117.8" y="183">SBU1</text>
<text x="153.3" y="183">DN2</text>
<text x="151.1" y="186.9">SBU2</text>
<text x="67.3" y="196.6" transform="rotate(-90 67.3 196.6)">DM</text>
<text x="71.1" y="196" transform="rotate(-90 71.1 196)">DP</text>
<text x="152.5" y="194.6">GND</text>
<text x="146.7" y="198.5">GND__1</text>
<text x="146.7" y="202.4">GND__2</text>
<text x="146.7" y="206.2">GND__3</text>
<text x="71.1" y="210.4" transform="rotate(-90 71.1 210.4)">GND</text>
<text x="146.7" y="210.1">GND__4</text>
<text x="146.7" y="214">GND__5</text>
</g>
<g font-size="2.8">
<text x="40.6" y="3">5</text>
<text x="113.9" y="3">4</text>
<text x="187.2" y="3">3</text>
<text x="260.6" y="3">2</text>
<text x="334" y="3">1</text>
<text x="1" y="40.2">D</text>
<text x="371.6" y="40.2">D</text>
<text x="1" y="107.7">C</text>
<text x="371.6" y="107.7">C</text>
<text x="1" y="175.3">B</text>
<text x="371.6" y="175.3">B</text>
<text x="1" y="242.9">A</text>
<text x="371.6" y="242.9">A</text>
<text x="40.6" y="277.1">5</text>
<text x="113.9" y="277.1">4</text>
<text x="187.2" y="277.1">3</text>
<text x="260.6" y="277.1">2</text>
<text x="334" y="277.1">1</text>
</g>
</svg>
